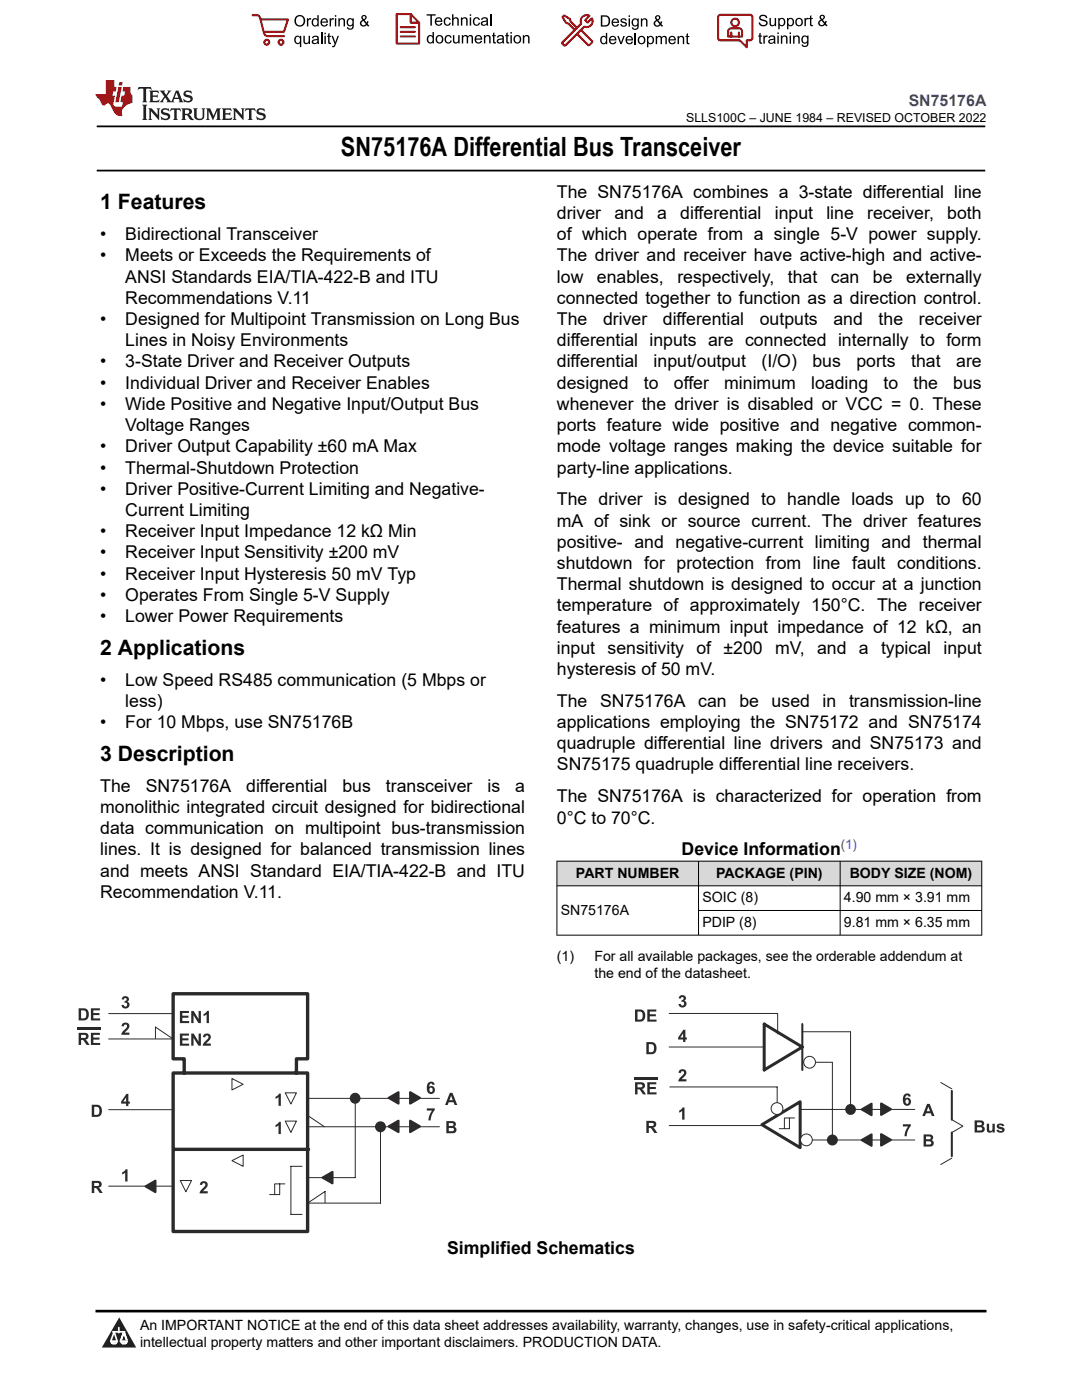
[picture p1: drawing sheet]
<svg xmlns="http://www.w3.org/2000/svg" width="216mm" height="279mm" viewBox="0 0 216 279" stroke-linecap="round" stroke-linejoin="round" font-family="sans-serif">
<path d="M19.3 25.2h177.3M19.3 34h177.3" fill="none" stroke="#000" stroke-width=".35"/>
<g fill="#d8d8d8">
<path d="M111.1 171.9h84.8v4.9h-84.8z" fill-rule="evenodd"/>
<path d="M111.2 171.9h28.1v4.8h-28.1z" fill-rule="evenodd"/>
<path d="M139.4 171.9h28.2v4.8h-28.2z" fill-rule="evenodd"/>
<path d="M167.7 171.9h28.1v4.8h-28.1z" fill-rule="evenodd"/>
</g>
<path d="M111.1 171.9h84.9M111.1 176.8h84.9M111.1 171.8v14.9M139.4 171.8v14.9M167.6 171.8v14.9M195.9 171.8v14.9M111.1 186.6h84.9M139.4 181.7h56.6" fill="none" stroke="#000" stroke-width=".2"/>
<g fill="#2b292a">
<path d="M18.1 206.1h1.8v.4h-1.3v.6h1.2v.4h-1.2v.6h1.4v.4h-1.9z"/>
<path d="M15.7 206.1h1a.7 .7 0 0 1 1 .5 .7 .7 0 0 1-.7 .9l.9 1h-.6l-.6-.8-.4-.2-.1 1h-.5zM16.2 206.5v.6h.6a.31 .31 0 0 0 .4-.3 .31 .31 0 0 0-.4-.3z"/>
</g>
<path d="M15.4 205.3h4.7" fill="none" stroke="#2b292a" stroke-width=".43"/>
<g fill="#2b292a">
<path d="M15.7 201.2h.9a1.22 1.22 0 0 1 1.1 1.2 1.22 1.22 0 0 1-1.1 1.3h-.9zM16.2 201.6v1.6a.83 .83 0 0 0 1-.5 .83 .83 0 0 0-.6-1.1z" fill-rule="evenodd"/>
<path d="M18.1 201.2h1.8v.4h-1.3v.6h1.2v.4h-1.2v.6h1.4v.5h-1.9z" fill-rule="evenodd"/>
</g>
<path d="M34.5 214.1h26.9v31.7h-26.9zM36.8 214.1v-2.8h-2.3v-13h26.9v13h-2.3v2.8M34.7 229.4h26.8" fill="none" stroke="#2b292a" stroke-width=".67"/>
<path d="M46.3 215.2l2.2 1.2-2.2 1.1zM56.9 218.1h2.2l-1.1 2.2zM46.3 231.6l2.2-1.1v2.3zM56.9 223.7h2.2l-1.1 2.3z" fill="none" stroke="#2b292a" stroke-width=".2"/>
<g fill="#2b292a">
<path d="M55 224.5l.7-.6h.3v2.4h-.4v-1.7l-.6 .3z" fill-rule="evenodd"/>
<path d="M55 218.9l.7-.6h.3v2.4h-.4v-1.8l-.6 .4z" fill-rule="evenodd"/>
</g>
<path d="M36 235.6h2.2l-1.1 2.3z" fill="none" stroke="#2b292a" stroke-width=".2"/>
<g fill="#2b292a">
<path d="M40.1 235.9a.79 .79 0 0 1 1.2 .1 .79 .79 0 0 1-.2 1.2l-.6 .5h.9v.5h-1.6a2.58 2.58 0 0 1 1.1-1.5 .34 .34 0 0 0-.1-.6 .34 .34 0 0 0-.5 .4l-.4-.1z" fill-rule="evenodd"/>
<path d="M89.1 223.7h.9a.64 .64 0 0 1 .9 .3 .64 .64 0 0 1-.3 .9 .68 .68 0 0 1 .4 .9 .68 .68 0 0 1-.8 .4h-1.1zM89.6 224.1v.6h.5a.29 .29 0 0 0 .4-.3 .29 .29 0 0 0-.4-.3zM89.6 225.1v.7h.6a.32 .32 0 0 0 .4-.4 .32 .32 0 0 0-.4-.3z" fill-rule="evenodd"/>
<path d="M89.8 218.1h.5l.9 2.4h-.5l-.2-.5h-1l-.2 .5h-.5zM90 218.7l-.3 .9h.6z" fill-rule="evenodd"/>
<path d="M85.2 221.2h1.6v.3a3.2 3.2 0 0 0-.9 2.1h-.4a3.4 3.4 0 0 1 .7-2h-1z" fill-rule="evenodd"/>
<path d="M85.4 216.2a.74 .74 0 0 1 .8-.3 .74 .74 0 0 1 .5 .6h-.4l-.2-.2h-.2l-.3 .6a.78 .78 0 0 1 1.2 .7 .78 .78 0 0 1-1.2 .6 1.72 1.72 0 0 1-.2-2zM85.8 217.2a.41 .41 0 0 0-.1 .5 .41 .41 0 0 0 .5 .1 .41 .41 0 0 0 .1-.5 .41 .41 0 0 0-.5-.1z" fill-rule="evenodd"/>
<path d="M35.9 206.3h1.8v.4h-1.3v.5h1.2v.4h-1.2v.7h1.3v.4h-1.8z" fill-rule="evenodd"/>
<path d="M38.2 206.3h.4l1 1.6v-1.6h.5v2.4h-.5l-1-1.6v1.6h-.4z" fill-rule="evenodd"/>
<path d="M40.8 206.4a.79 .79 0 0 1 1.1 .1 .79 .79 0 0 1-.2 1.2l-.6 .6h1v.4h-1.7a2.58 2.58 0 0 1 1.1-1.4 .34 .34 0 0 0-.1-.6 .34 .34 0 0 0-.4 .3h-.5z" fill-rule="evenodd"/>
<path d="M35.9 201.8h1.8v.4h-1.3v.5h1.2v.4h-1.2v.7h1.3v.4h-1.8z" fill-rule="evenodd"/>
<path d="M38.2 201.8h.4l1 1.6v-1.6h.5v2.4h-.5l-1-1.6v1.6h-.4z" fill-rule="evenodd"/>
<path d="M40.6 202.4l.7-.7h.4v2.5h-.5v-1.8l-.6 .4z" fill-rule="evenodd"/>
<path d="M18.3 235.7h1a.7 .7 0 0 1 1 .5 .7 .7 0 0 1-.6 .8l.8 1.1h-.6l-.6-.9-.4-.1-.1 1h-.5zM18.8 236.1v.6h.6a.31 .31 0 0 0 .4-.3 .31 .31 0 0 0-.4-.3z" fill-rule="evenodd"/>
<path d="M18.3 220.5h.9a1.22 1.22 0 0 1 1.1 1.2 1.22 1.22 0 0 1-1.1 1.2h-.9zM18.8 220.9v1.6a.83 .83 0 0 0 1-.6 .83 .83 0 0 0-.5-1z" fill-rule="evenodd"/>
<path d="M24.4 234l.7-.6h.3v2.4h-.4v-1.8l-.6 .4z" fill-rule="evenodd"/>
<path d="M25.2 218.3h.4v1.5h.3v.5h-.3v.4h-.4v-.4h-1v-.5zM25.2 219l-.6 .8h.6z" fill-rule="evenodd"/>
<path d="M24.5 204.2a.79 .79 0 0 1 1.2 .1 .79 .79 0 0 1-.2 1.2l-.6 .6h.9v.4h-1.6a2.58 2.58 0 0 1 1.1-1.4 .34 .34 0 0 0-.1-.6 .34 .34 0 0 0-.5 .3h-.5z" fill-rule="evenodd"/>
<path d="M24.5 199a.66 .66 0 0 1 1-.1 .66 .66 0 0 1-.1 1 .76 .76 0 0 1 .1 1.3 .76 .76 0 0 1-1.2-.4l-.1-.2 .5-.1a.37 .37 0 0 0 .5 .3 .37 .37 0 0 0 .2-.5 .37 .37 0 0 0-.6-.2l.1-.3a.3 .3 0 0 0 .4-.4 .3 .3 0 0 0-.5-.1l-.1 .2-.4-.1z" fill-rule="evenodd"/>
</g>
<path d="M21.7 207.3h12.8M21.7 202.3h12.8M31 207.2v-2.2l3.4 2.2M61.4 219.2h26.3M70.9 219.2v15.8h-9.5M21.7 236.7h12.8M21.7 221.5h12.8M60.3 232.8h-2.3v9.6h2.3M61.4 222.6l3.3 2.3M61.4 224.9h26.3M75.9 224.9v15.2h-14.5M61.5 240l3.4-2.2v2.2" fill="none" stroke="#2b292a" stroke-width=".2"/>
<path d="M81.8 218l2 1.1-2 1.2z" fill="#2b292a"/>
<path d="M81.8 218l2 1.1-2 1.2z" fill="none" stroke="#2b292a" stroke-width=".41"/>
<path d="M81.8 223.6l2 1.2-2 1.1z" fill="#2b292a"/>
<path d="M81.8 223.6l2 1.2-2 1.1z" fill="none" stroke="#2b292a" stroke-width=".41"/>
<path d="M77.5 219.1l2-1.1v2.3z" fill="#2b292a"/>
<path d="M77.5 219.1l2-1.1v2.3z" fill="none" stroke="#2b292a" stroke-width=".41"/>
<path d="M77.5 224.8l2-1.2v2.3z" fill="#2b292a"/>
<path d="M77.5 224.8l2-1.2v2.3z" fill="none" stroke="#2b292a" stroke-width=".41"/>
<path d="M54.8 236.3h1v2.1h-1z" fill-rule="evenodd" fill="#fff"/>
<path d="M53.8 238.4h1M54.8 236.3h1v2.1h-1zM55.8 236.3h1" fill="none" stroke="#2b292a" stroke-width=".2"/>
<circle cx="70.9" cy="219.2" r=".87" fill="#2b292a"/>
<circle cx="70.9" cy="219.2" r=".87" fill="none" stroke="#2b292a" stroke-width=".41"/>
<circle cx="75.9" cy="224.9" r=".89" fill="#2b292a"/>
<circle cx="75.9" cy="224.9" r=".89" fill="none" stroke="#2b292a" stroke-width=".41"/>
<path d="M64.3 235l2-1.1v2.3z" fill="#2b292a"/>
<path d="M64.3 235l2-1.1v2.3z" fill="none" stroke="#2b292a" stroke-width=".41"/>
<path d="M29 236.8l2-1.2v2.3z" fill="#2b292a"/>
<path d="M29 236.8l2-1.2v2.3z" fill="none" stroke="#2b292a" stroke-width=".41"/>
<g fill="#2b292a">
<path d="M126.7 201.5h.9a1.22 1.22 0 0 1 1.2 1.2 1.22 1.22 0 0 1-1.2 1.2h-.9zM127.2 201.9v1.6a.83 .83 0 0 0 1-.6 .83 .83 0 0 0-.5-1z" fill-rule="evenodd"/>
<path d="M129.2 201.5h1.8v.4h-1.3v.5h1.2v.4h-1.2v.7h1.3v.4h-1.8z" fill-rule="evenodd"/>
<path d="M126.7 216h1a.7 .7 0 0 1 1 .5 .7 .7 0 0 1-.6 .8l.8 1.1h-.6l-.6-.9-.4-.1-.1 1h-.5zM127.2 216.4v.6h.7a.31 .31 0 0 0 .3-.3 .31 .31 0 0 0-.4-.3z" fill-rule="evenodd"/>
<path d="M129.2 216h1.8v.4h-1.3v.5h1.2v.4h-1.2v.7h1.3v.4h-1.8z" fill-rule="evenodd"/>
</g>
<path d="M126.5 215.2h4.7" fill="none" stroke="#2b292a" stroke-width=".43"/>
<g fill="#2b292a">
<path d="M129 223.7h1a.7 .7 0 0 1 .9 .5 .7 .7 0 0 1-.6 .8l.9 1.1h-.6l-.6-.9-.4-.1-.1 1h-.5zM129.5 224.1v.6h.6a.31 .31 0 0 0 .4-.3 .31 .31 0 0 0-.4-.3z" fill-rule="evenodd"/>
<path d="M180.4 218.5a.74 .74 0 0 1 .8-.3 .74 .74 0 0 1 .5 .6l-.4 .1-.2-.3h-.2l-.3 .7a.78 .78 0 0 1 1.2 .7 .78 .78 0 0 1-1.2 .6 1.72 1.72 0 0 1-.2-2.1zM180.8 219.5a.41 .41 0 0 0-.1 .6 .41 .41 0 0 0 .5 .1 .41 .41 0 0 0 .1-.6 .41 .41 0 0 0-.5-.1z" fill-rule="evenodd"/>
<path d="M180.2 224.4h1.5v.3a3.2 3.2 0 0 0-.8 2.1h-.4a3.4 3.4 0 0 1 .7-2h-1z" fill-rule="evenodd"/>
<path d="M135.7 198.8a.66 .66 0 0 1 1-.1 .66 .66 0 0 1-.2 1 .76 .76 0 0 1 .1 1.3 .76 .76 0 0 1-1.2-.4v-.2l.4-.1a.37 .37 0 0 0 .5 .3 .37 .37 0 0 0 .2-.5 .37 .37 0 0 0-.5-.2v-.3a.3 .3 0 0 0 .4-.4 .3 .3 0 0 0-.5-.1l-.1 .2-.4-.1z" fill-rule="evenodd"/>
<path d="M135.5 221.6l.7-.6h.4v2.5h-.5v-1.8l-.6 .4z" fill-rule="evenodd"/>
<path d="M135.6 213.5a.79 .79 0 0 1 1.2 .1 .79 .79 0 0 1-.2 1.2l-.6 .6h1v.4h-1.7a2.58 2.58 0 0 1 1.1-1.4 .34 .34 0 0 0-.1-.6 .34 .34 0 0 0-.4 .3h-.5z" fill-rule="evenodd"/>
<path d="M184.3 226.4h1a.64 .64 0 0 1 .8 .3 .64 .64 0 0 1-.2 .8 .68 .68 0 0 1 .4 .9 .68 .68 0 0 1-.9 .4h-1.1zM184.8 226.8v.6h.5a.29 .29 0 0 0 .4-.3 .29 .29 0 0 0-.4-.3zM184.8 227.8v.6h.6a.32 .32 0 0 0 .4-.3 .32 .32 0 0 0-.3-.3z" fill-rule="evenodd"/>
<path d="M185 220.3h.5l1 2.4h-.6l-.2-.5h-.9l-.2 .5h-.6zM185.2 220.9l-.3 .9h.7z" fill-rule="evenodd"/>
</g>
<path d="M133.5 209h19M133.6 216.9h21.5v5.5M160.1 205.9h9.6v15.5M160.2 212h5.9v15.5M187.7 216l2.2 1.3M159.5 227.5h23M159.7 221.4h22.8M189.9 223.5l2.2 1.2-2.2 1.3M189.9 231.1l-2.2 1.3" fill="none" stroke="#2b292a" stroke-width=".2"/>
<path d="M160.1 204.4v9.1M189.9 217.7v5.8M189.9 226v4.7" fill="none" stroke="#2b292a" stroke-width=".41"/>
<path d="M152.5 204.4l7.6 4.6-7.6 4.5zM152 224.5l7.7-4.6v9.1z" fill="none" stroke="#2b292a" stroke-width=".6"/>
<g fill="#2b292a">
<path d="M194.5 223.6h.9a.64 .64 0 0 1 .9 .3 .64 .64 0 0 1-.3 .8 .68 .68 0 0 1 .4 .9 .68 .68 0 0 1-.8 .4h-1.1zM195 224v.6h.5a.29 .29 0 0 0 .4-.3 .29 .29 0 0 0-.4-.3zM195 225v.6h.6a.32 .32 0 0 0 .4-.3 .32 .32 0 0 0-.4-.3z" fill-rule="evenodd"/>
<path d="M196.9 224.3h.5v.8a.38 .38 0 0 0 .2 .6 .38 .38 0 0 0 .4-.5v-.9h.5v1.7h-.4v-.2a.63 .63 0 0 1-.8 .2 .63 .63 0 0 1-.4-.6z" fill-rule="evenodd"/>
<path d="M199.1 224.4a.9 .9 0 0 1 1.3 .3l-.4 .1a.3 .3 0 0 0-.4-.3 .3 .3 0 0 0-.2 .3 1.22 1.22 0 0 1 1.1 .7 .88 .88 0 0 1-.8 .6 .88 .88 0 0 1-.9-.6l.5-.1a.34 .34 0 0 0 .3 .4 .34 .34 0 0 0 .4-.4 .96 .96 0 0 1-1.1-.8z" fill-rule="evenodd"/>
</g>
<path d="M133.5 202.3h21.7v4" fill="none" stroke="#2b292a" stroke-width=".2"/>
<path d="M129 208h.9a1.22 1.22 0 0 1 1.1 1.2 1.22 1.22 0 0 1-1.1 1.2h-.9zM129.5 208.4v1.6a.83 .83 0 0 0 1-.6 .83 .83 0 0 0-.6-1z" fill-rule="evenodd" fill="#2b292a"/>
<path d="M133.5 224.6h18.4" fill="none" stroke="#2b292a" stroke-width=".2"/>
<g fill="#2b292a">
<path d="M171.9 221.4l2-1.1v2.3z"/>
<path d="M136.4 205.5h.4v1.6h.3v.4h-.3v.4h-.5v-.4h-1v-.4zM136.3 206.2l-.5 .9h.5z" fill-rule="evenodd"/>
</g>
<path d="M171.9 221.4l2-1.1v2.3z" fill="none" stroke="#2b292a" stroke-width=".41"/>
<path d="M175.8 220.2l2 1.2-2 1.1z" fill="#2b292a"/>
<path d="M175.8 220.2l2 1.2-2 1.1z" fill="none" stroke="#2b292a" stroke-width=".41"/>
<circle cx="166.1" cy="227.5" r=".89" fill="#2b292a"/>
<circle cx="166.1" cy="227.5" r=".89" fill="none" stroke="#2b292a" stroke-width=".41"/>
<path d="M156.5 223.1h1v2.2h-1z" fill-rule="evenodd" fill="#fff"/>
<path d="M155.5 225.3h1zM156.5 223.1h1v2.2h-1zM157.5 223.1h1" fill="none" stroke="#2b292a" stroke-width=".2"/>
<circle cx="155" cy="221.2" r="1.18" fill="#fff"/>
<circle cx="155" cy="221.2" r="1.18" fill="none" stroke="#2b292a" stroke-width=".2"/>
<circle cx="161.5" cy="212" r="1.18" fill="#fff"/>
<g fill="none" stroke="#2b292a" stroke-width=".2">
<path d="M161 227.5h.1"/>
<circle cx="161.5" cy="212" r="1.18"/>
</g>
<circle cx="160.9" cy="227.5" r="1.18" fill="#fff"/>
<circle cx="160.9" cy="227.5" r="1.18" fill="none" stroke="#2b292a" stroke-width=".2"/>
<circle cx="169.7" cy="221.4" r=".87" fill="#2b292a"/>
<circle cx="169.7" cy="221.4" r=".87" fill="none" stroke="#2b292a" stroke-width=".41"/>
<path d="M171.9 227.5l2-1.1v2.3z" fill="#2b292a"/>
<path d="M171.9 227.5l2-1.1v2.3z" fill="none" stroke="#2b292a" stroke-width=".41"/>
<path d="M175.8 226.3l2 1.2-2 1.1z" fill="#2b292a"/>
<path d="M175.8 226.3l2 1.2-2 1.1z" fill="none" stroke="#2b292a" stroke-width=".41"/>
<path d="M0 0h215.9v23.8h-215.9z" fill-rule="evenodd" fill="#fff"/>
<path d="M27.7 17.4l-.2 .6 .5-.3h.6v.1v2.2l-.2 .4h1l-.2-.4v-2.2v-.1h.5l.5 .3-.1-.6zM29.8 18.1l.2 .4v1.5l-.2 .4h1.9l.1-.6a1.08 1.08 0 0 1-1.3 .2v-.7h.6l.4 .2v-.6l-.4 .2h-.6v-.6l.2-.1a1 1 0 0 1 1 .2l-.1-.5zM31.8 18.1l1 1.1-1 1.2h.9l-.2-.2 .4-.7 .5 .7-.2 .2h1.6l-.2-.2 .1-.4h1l.1 .4-.1 .2h.9l-.2-.3-.8-2h-.5l-1 2.2-.8-1.1 .9-1.1h-.8l.2 .2-.5 .7-.3-.7 .1-.2zM35.2 18.5l.4 1h-.8zM36.8 18.2a.65 .65 0 0 0-.2 .7 .65 .65 0 0 0 .6 .5l.7 .2 .1 .2a.79 .79 0 0 1-.7 .4 .79 .79 0 0 1-.7-.5l.1 .7 .2-.1a.93 .93 0 0 0 1.1 .1 .93 .93 0 0 0 .4-1 1.46 1.46 0 0 0-1.2-.6l-.1-.3a1.09 1.09 0 0 1 1.2 .2l-.2-.6-.1 .1-.6-.2zM28.4 20.9l.2 .4v2.3l-.2 .3h1l-.2-.3v-2.3l.2-.4zM29.6 21.6l.2 .4v1.6l-.2 .3h.8l-.3-.3v-1.4l1.7 1.8v-2l.2-.4h-.8l.2 .2 .1 1.1-1.2-1.3zM32.3 21.8a.65 .65 0 0 0-.2 .7 .65 .65 0 0 0 .7 .4l.6 .2 .1 .2a.79 .79 0 0 1-.7 .4 .79 .79 0 0 1-.7-.5l.1 .7 .2-.1a.93 .93 0 0 0 1.1 .1 .93 .93 0 0 0 .4-.9 1.46 1.46 0 0 0-1.2-.6l-.1-.4a1.09 1.09 0 0 1 1.2 .2l-.2-.6-.1 .1-.6-.1zM34.1 21.6l-.1 .7a.63 .63 0 0 1 .7-.4l.1 1.7-.3 .3h1l-.2-.3v-1.7a.66 .66 0 0 1 .8 .4l-.1-.7zM36.2 21.6l.2 .4v1.6l-.2 .3h.9l-.2-.2v-.7h.5l.1 .2a.79 .79 0 0 0 1.2 .6l-1-.9a.61 .61 0 0 0 .6-.6 .61 .61 0 0 0-.5-.6zM36.9 21.9h.2a.47 .47 0 0 1 .5 .1 .47 .47 0 0 1 .1 .5l-.2 .2h-.6zM38.5 21.6l.2 .2a2.27 2.27 0 0 0 .4 2 1.04 1.04 0 0 0 1.7-.7v-1.3l.2-.2h-.8l.2 .4v1.1a.6 .6 0 0 1-.6 .6 .6 .6 0 0 1-.6-.6v-1.1l.3-.4zM41.1 21.6l.2 .4v1.6l-.2 .3h.7l-.2-.3v-1.5l.9 1.9 .8-1.9v1.5l-.2 .3h1l-.3-.3v-1.6l.3-.4h-.8l-.7 1.5-.7-1.5zM44.3 21.6l.2 .4v1.6l-.2 .3h1.9l.1-.5a1.09 1.09 0 0 1-1.3 .1v-.6h.6l.4 .1v-.6l-.4 .2h-.6v-.6l.2-.1a1.01 1.01 0 0 1 1 .3l-.1-.6zM46.4 21.6l.3 .4v1.6l-.3 .3h.8l-.2-.3v-1.4l1.6 1.8v-2l.2-.4h-.7l.2 .2v1.1l-1.2-1.3zM49 21.6l-.1 .7a.63 .63 0 0 1 .8-.4v1.7l-.3 .3h1l-.2-.3v-1.7a.66 .66 0 0 1 .8 .4l-.1-.7zM51.4 21.8a.65 .65 0 0 0-.2 .7 .65 .65 0 0 0 .6 .4l.6 .2 .2 .2a.79 .79 0 0 1-.8 .4 .79 .79 0 0 1-.6-.5l.1 .7 .2-.1a.93 .93 0 0 0 1 .1 .93 .93 0 0 0 .5-.9 1.46 1.46 0 0 0-1.3-.6l-.1-.4a1.09 1.09 0 0 1 1.3 .2l-.2-.6-.2 .1-.5-.1z" fill="#231f20"/>
<path d="M21.1 16v2.8h-2.1l.1 .3 .9 1a.95 .95 0 0 0 .9 .9 .59 .59 0 0 1 .6-.4 .59 .59 0 0 1 .5 .4l.4 .8a1.59 1.59 0 0 0 2.1 1.3 1.61 1.61 0 0 1 1-2.2l1-.4-.1-1.5a1.59 1.59 0 0 1-.4-1.6h-1.4l-.2 .9h.5l-.1 .8h-.5l-.2 1v.2l.4 .1-.2 .9h-.6a.73 .73 0 0 1-1.1-.7l.3-1.5h-.5l.2-.8h.5l.2-.9h-.5v-1.4zM23.6 17.4l-.6 3h.7l.6-3zM23.8 16.4l-.1 .7h.7l.1-.7z" fill="#ed1c24"/>
<g fill="#000">
<path d="M58.7 4.2a1.15 1.15 0 0 1 2.3 0 1.15 1.15 0 0 1-2.3 0zM59.3 3.5a.89 .89 0 0 0-.2 1.1 .89 .89 0 0 0 1.1 .4 .88 .88 0 0 0 .3-1.3 .88 .88 0 0 0-1.2-.2z" fill-rule="evenodd"/>
<path d="M58.9 7.3l.5-.2 .5 .3v-.3h.2v2.3h-.3v-.8a.74 .74 0 0 1-.9 0 .74 .74 0 0 1-.2-1zM59.1 7.5a.57 .57 0 0 0-.1 .7 .57 .57 0 0 0 .7 .2 .57 .57 0 0 0 .2-.7 .57 .57 0 0 0-.8-.2z" fill-rule="evenodd"/>
<path d="M61.2 3.6h.3v.3l.2-.2 .3-.1 .1 .1-.1 .3a.36 .36 0 0 0-.4 0 .36 .36 0 0 0-.1 .4v.9h-.3z" fill-rule="evenodd"/>
<path d="M60.5 7.1h.3v.9a.41 .41 0 0 0 .4 .6 .41 .41 0 0 0 .4-.6v-.9h.3v1.7h-.3v-.3a.58 .58 0 0 1-.7 .3 .58 .58 0 0 1-.4-.6z" fill-rule="evenodd"/>
<path d="M62.4 3.8l.5-.2 .4 .2v-.8h.3v2.3h-.3v-.2a.75 .75 0 0 1-1-.1 .75 .75 0 0 1 0-1zM62.6 4a.57 .57 0 0 0-.1 .7 .57 .57 0 0 0 .7 .2 .57 .57 0 0 0 .1-.7 .57 .57 0 0 0-.7-.2z" fill-rule="evenodd"/>
<path d="M62.4 7.3a.74 .74 0 0 1 .9-.1 .74 .74 0 0 1 .3 .9l.1 .7h-.3v-.2a.57 .57 0 0 1-.9 .2 .57 .57 0 0 1-.1-.8l.9-.3a.41 .41 0 0 0-.3-.4 .41 .41 0 0 0-.5 .4l-.3-.1zM62.6 8.2a.35 .35 0 0 0 .1 .5 .35 .35 0 0 0 .5-.3l.1-.4z" fill-rule="evenodd"/>
<path d="M64.7 6.5h.3v.3h-.3zM64.7 7.1h.3v1.7h-.3z" fill-rule="evenodd"/>
<path d="M64.2 3.8a.76 .76 0 0 1 .9-.1 .76 .76 0 0 1 .3 .8h-1.2a.47 .47 0 0 0 .4 .6 .47 .47 0 0 0 .5-.4l.3 .1a.82 .82 0 0 1-1.2 .3 .82 .82 0 0 1 0-1.3zM64.4 4l-.2 .3h.9l-.2-.4z" fill-rule="evenodd"/>
<path d="M65.8 3.6h.2v.3l.2-.2 .3-.1 .2 .1-.1 .3a.36 .36 0 0 0-.5 0 .36 .36 0 0 0 0 .4v.9h-.3z" fill-rule="evenodd"/>
<path d="M65.5 6.7l.3-.1v.5h.2v.3h-.2v.9v.2h.2l.1 .3a.41 .41 0 0 1-.5-.1 .41 .41 0 0 1-.1-.4v-.9h-.2v-.3h.2z" fill-rule="evenodd"/>
<path d="M66.1 7.1h.3l.5 1.4 .5-1.4h.2l-.6 1.7a.57 .57 0 0 1-.7 .6v-.3a.37 .37 0 0 0 .5-.3z" fill-rule="evenodd"/>
<path d="M66.8 3h.3v.3h-.3zM66.8 3.6h.3v1.7h-.3z" fill-rule="evenodd"/>
<path d="M67.5 3.6h.3v.3a.58 .58 0 0 1 .7-.3 .58 .58 0 0 1 .3 .7v1h-.2v-1a.4 .4 0 0 0-.5-.5 .4 .4 0 0 0-.3 .6v.9h-.3z" fill-rule="evenodd"/>
<path d="M69.3 3.8l.6-.2 .4 .2v-.2h.3v1.5a.71 .71 0 0 1-.5 .8 .71 .71 0 0 1-.9-.5h.3a.46 .46 0 0 0 .6 .3 .46 .46 0 0 0 .2-.6 .78 .78 0 0 1-1.1-.2 .78 .78 0 0 1 .1-1.1zM69.6 4a.53 .53 0 0 0-.1 .8 .53 .53 0 0 0 .8 0 .54 .54 0 0 0 0-.7 .54 .54 0 0 0-.7-.1z" fill-rule="evenodd"/>
<path d="M72.2 3.1a.53 .53 0 0 1 .9 .1 .53 .53 0 0 1-.4 .8l.5 .5 .1-.3 .2 .1-.2 .5 .4 .3-.2 .2-.3-.3a.71 .71 0 0 1-1.2 .1 .71 .71 0 0 1 .3-1.1l-.2-.5zM72.3 3.5a.3 .3 0 0 0 .6 0 .3 .3 0 0 0-.6 0zM72.3 4.3a.45 .45 0 0 0 0 .7 .45 .45 0 0 0 .7-.2l-.5-.6z" fill-rule="evenodd"/>
<path d="M85.1 2.8h1.8v.3h-.7v2h-.3v-2h-.8z" fill-rule="evenodd"/>
<path d="M85.3 7.2l.6-.2 .4 .2v-.8h.3v2.3h-.3v-.2a.76 .76 0 0 1-1-.1 .76 .76 0 0 1-.1-1zM85.6 7.4a.58 .58 0 0 0-.1 .7 .58 .58 0 0 0 .7 .2 .58 .58 0 0 0 .1-.7 .58 .58 0 0 0-.7-.2z" fill-rule="evenodd"/>
<path d="M87.2 7.2a.81 .81 0 0 1 1.1 .1 .81 .81 0 0 1-.1 1.2 .81 .81 0 0 1-1.2-.2v-.7zM87.3 7.4a.57 .57 0 0 0 0 .8 .57 .57 0 0 0 .8 0 .57 .57 0 0 0 0-.7 .57 .57 0 0 0-.8-.1z" fill-rule="evenodd"/>
<path d="M87 3.7a.77 .77 0 0 1 .9-.2 .77 .77 0 0 1 .4 .9h-1.3a.48 .48 0 0 0 .4 .5 .48 .48 0 0 0 .6-.3h.3a.83 .83 0 0 1-1.3 .4 .83 .83 0 0 1 0-1.3zM87.2 3.8l-.1 .3h.9l-.3-.4z" fill-rule="evenodd"/>
<path d="M88.7 3.7a.7 .7 0 0 1 1.2 .3h-.2a.45 .45 0 0 0-.6-.3 .45 .45 0 0 0-.3 .6 .45 .45 0 0 0 .3 .6 .45 .45 0 0 0 .6-.4l.3 .1a.76 .76 0 0 1-1.1 .5 .76 .76 0 0 1-.3-1.1z" fill-rule="evenodd"/>
<path d="M88.9 7.2a.7 .7 0 0 1 1.2 .3h-.3a.45 .45 0 0 0-.5-.3 .45 .45 0 0 0-.3 .6 .45 .45 0 0 0 .3 .6 .45 .45 0 0 0 .6-.3h.2a.76 .76 0 0 1-1 .5 .76 .76 0 0 1-.3-1.1z" fill-rule="evenodd"/>
<path d="M90.2 2.8h.3v.9a.59 .59 0 0 1 .7-.2 .59 .59 0 0 1 .3 .6v1h-.2v-1a.4 .4 0 0 0-.5-.4 .4 .4 0 0 0-.3 .5v.9h-.3z" fill-rule="evenodd"/>
<path d="M90.4 7h.3v.9a.41 .41 0 0 0 .4 .6 .41 .41 0 0 0 .3-.6v-.9h.3v1.7h-.2v-.3a.58 .58 0 0 1-.7 .3 .58 .58 0 0 1-.4-.7z" fill-rule="evenodd"/>
<path d="M92 3.5h.2v.2a.59 .59 0 0 1 .7-.3 .59 .59 0 0 1 .4 .7v1h-.3v-1a.41 .41 0 0 0-.4-.4 .41 .41 0 0 0-.4 .5v.9h-.2z" fill-rule="evenodd"/>
<path d="M92.1 7h.3v.3a.56 .56 0 0 1 1 0 .54 .54 0 0 1 .6-.3 .54 .54 0 0 1 .4 .5v1.2h-.3v-1.1a.34 .34 0 0 0-.3-.4 .34 .34 0 0 0-.4 .3v1.2h-.3v-1.1a.38 .38 0 0 0-.5-.3 .38 .38 0 0 0-.2 .5v.9h-.3z" fill-rule="evenodd"/>
<path d="M93.7 2.8h.3v.4h-.3zM93.7 3.5h.3v1.6h-.3z" fill-rule="evenodd"/>
<path d="M94.6 3.7a.7 .7 0 0 1 1.2 .3h-.3a.45 .45 0 0 0-.6-.3 .45 .45 0 0 0-.3 .6 .45 .45 0 0 0 .4 .6 .45 .45 0 0 0 .5-.4l.3 .1a.76 .76 0 0 1-1 .5 .76 .76 0 0 1-.4-1.1z" fill-rule="evenodd"/>
<path d="M94.9 7.2a.77 .77 0 0 1 .9-.1 .77 .77 0 0 1 .4 .8h-1.2a.48 .48 0 0 0 .3 .6 .48 .48 0 0 0 .6-.4l.3 .1a.83 .83 0 0 1-1.3 .3 .83 .83 0 0 1 0-1.3zM95.1 7.3l-.1 .4h.9l-.2-.4z" fill-rule="evenodd"/>
<path d="M96.6 7h.2v.3a.59 .59 0 0 1 .7-.3 .59 .59 0 0 1 .4 .7v1h-.3v-1a.41 .41 0 0 0-.4-.5 .41 .41 0 0 0-.4 .6v.9h-.2z" fill-rule="evenodd"/>
<path d="M96.1 3.7a.74 .74 0 0 1 1-.2 .74 .74 0 0 1 .3 .9v.7h-.2l-.1-.2a.59 .59 0 0 1-.8 .3 .59 .59 0 0 1-.2-.8l1-.3a.42 .42 0 0 0-.4-.5 .42 .42 0 0 0-.4 .4l-.3-.1zM96.3 4.5a.36 .36 0 0 0 .2 .5 .36 .36 0 0 0 .5-.2l.1-.5z" fill-rule="evenodd"/>
<path d="M98.4 6.6l.3-.2v.6h.2v.2h-.2v1v.2h.2l.1 .3a.41 .41 0 0 1-.5-.1 .41 .41 0 0 1-.1-.4v-1h-.2v-.2h.2z" fill-rule="evenodd"/>
<path d="M99.3 7.2a.74 .74 0 0 1 1-.2 .74 .74 0 0 1 .2 1l.1 .7h-.3v-.2a.59 .59 0 0 1-.8 .2 .59 .59 0 0 1-.3-.8l1.1-.3a.42 .42 0 0 0-.4-.4 .42 .42 0 0 0-.5 .3h-.2zM99.5 8a.36 .36 0 0 0 .2 .5 .36 .36 0 0 0 .4-.2l.2-.5z" fill-rule="evenodd"/>
<path d="M101 6.6l.3-.2v.6h.3v.2h-.3v1l.1 .2h.2v.3a.41 .41 0 0 1-.4-.1 .41 .41 0 0 1-.2-.4v-1h-.2v-.2h.2z" fill-rule="evenodd"/>
<path d="M101.9 6.4h.2v.3h-.2zM101.9 7h.2v1.7h-.2z" fill-rule="evenodd"/>
<path d="M102.7 7.2a.81 .81 0 0 1 1.1 .1 .81 .81 0 0 1-.1 1.2 .81 .81 0 0 1-1.2-.2v-.7zM102.9 7.4a.57 .57 0 0 0-.1 .8 .57 .57 0 0 0 .9 0 .57 .57 0 0 0-.1-.7 .57 .57 0 0 0-.7-.1z" fill-rule="evenodd"/>
<path d="M104.3 7h.3v.3a.59 .59 0 0 1 .7-.3 .59 .59 0 0 1 .4 .7v1h-.3v-1a.41 .41 0 0 0-.5-.5 .41 .41 0 0 0-.3 .6v.9h-.3z" fill-rule="evenodd"/>
<path d="M119.9 3.1h.8a1.12 1.12 0 0 1 1 1.1 1.12 1.12 0 0 1-1 1.1h-.8zM120.2 3.3v1.7h.5a.86 .86 0 0 0 .8-.8 .86 .86 0 0 0-.8-.9z" fill-rule="evenodd"/>
<path d="M119.9 7.4l.5-.3 .5 .3v-.8h.3v2.2h-.3v-.2a.75 .75 0 0 1-1 0 .75 .75 0 0 1-.1-1zM120.2 7.5a.57 .57 0 0 0-.2 .8 .57 .57 0 0 0 .8 .2 .57 .57 0 0 0 .1-.8 .57 .57 0 0 0-.7-.2z" fill-rule="evenodd"/>
<path d="M121.7 7.4a.76 .76 0 0 1 .9-.2 .76 .76 0 0 1 .4 .9h-1.2a.47 .47 0 0 0 .3 .5 .47 .47 0 0 0 .6-.3h.3a.82 .82 0 0 1-1.3 .4 .82 .82 0 0 1 0-1.3zM121.9 7.5l-.1 .3h.9l-.2-.4z" fill-rule="evenodd"/>
<path d="M122.2 3.9a.76 .76 0 0 1 .9-.2 .76 .76 0 0 1 .4 .9h-1.2a.47 .47 0 0 0 .4 .5 .47 .47 0 0 0 .5-.3h.3a.82 .82 0 0 1-1.2 .4 .82 .82 0 0 1-.1-1.3zM122.5 4l-.2 .3h.9l-.2-.4z" fill-rule="evenodd"/>
<path d="M123.9 3.8a.71 .71 0 0 1 1.1 .3h-.2a.32 .32 0 0 0-.4-.3 .32 .32 0 0 0-.3 .4h.1a.75 .75 0 0 1 .9 .8 .72 .72 0 0 1-.7 .3 .72 .72 0 0 1-.6-.5h.2a.36 .36 0 0 0 .4 .4 .36 .36 0 0 0 .3-.5 .8 .8 0 0 1-.9-.7z" fill-rule="evenodd"/>
<path d="M123.2 7.2h.3l.4 1.3 .5-1.3h.3l-.6 1.6h-.3z" fill-rule="evenodd"/>
<path d="M125.4 3.1h.3v.3h-.3zM125.4 3.7h.3v1.6h-.3z" fill-rule="evenodd"/>
<path d="M125 7.4a.76 .76 0 0 1 .9-.2 .76 .76 0 0 1 .4 .9h-1.2a.47 .47 0 0 0 .4 .5 .47 .47 0 0 0 .5-.3h.3a.82 .82 0 0 1-1.2 .4 .82 .82 0 0 1-.1-1.3zM125.3 7.5l-.2 .3h.9l-.2-.4z" fill-rule="evenodd"/>
<path d="M126.2 3.9l.5-.3 .5 .3v-.2h.3v1.4a.71 .71 0 0 1-.6 .8 .71 .71 0 0 1-.8-.5l.2 .1a.46 .46 0 0 0 .7 .2 .46 .46 0 0 0 .2-.6 .78 .78 0 0 1-1.1-.1 .78 .78 0 0 1 .1-1.1zM126.4 4a.53 .53 0 0 0 0 .8 .53 .53 0 0 0 .7 0 .54 .54 0 0 0 0-.7 .54 .54 0 0 0-.7-.1z" fill-rule="evenodd"/>
<path d="M127.5 7.3a.8 .8 0 0 1 1.1 .2 .8 .8 0 0 1-.1 1.1 .8 .8 0 0 1-1.2-.1v-.8zM127.7 7.5a.56 .56 0 0 0-.1 .9 .56 .56 0 0 0 .8-.1 .56 .56 0 0 0 0-.7 .56 .56 0 0 0-.7-.1z" fill-rule="evenodd"/>
<path d="M127.9 3.7h.2v.2a.58 .58 0 0 1 .7-.2 .58 .58 0 0 1 .4 .6v1h-.3v-1a.4 .4 0 0 0-.4-.4 .4 .4 0 0 0-.3 .5v.9h-.3z" fill-rule="evenodd"/>
<path d="M129.1 7.2h.2v.2a.72 .72 0 0 1 1-.1 .72 .72 0 0 1 .2 1 .64 .64 0 0 1-.5 .5 .64 .64 0 0 1-.6-.2v.8h-.3zM129.5 7.5a.56 .56 0 0 0-.1 .8 .56 .56 0 0 0 .7 .2 .56 .56 0 0 0 .1-.8 .56 .56 0 0 0-.7-.2z" fill-rule="evenodd"/>
<path d="M130.8 7.2h.3v.2a.55 .55 0 0 1 .9 0 .53 .53 0 0 1 .7-.3 .53 .53 0 0 1 .4 .6v1.1h-.3v-1a.34 .34 0 0 0-.3-.4 .34 .34 0 0 0-.4 .3v1.1h-.3v-1a.37 .37 0 0 0-.5-.4 .37 .37 0 0 0-.2 .6v.8h-.3z" fill-rule="evenodd"/>
<path d="M130.9 3.2a.53 .53 0 0 1 .8 .1 .53 .53 0 0 1-.3 .8l.4 .5 .1-.4 .3 .1-.2 .5 .3 .3-.2 .3-.3-.4a.71 .71 0 0 1-1.2 .1 .71 .71 0 0 1 .4-1.1l-.3-.5zM130.9 3.6a.3 .3 0 0 0 .6 0 .3 .3 0 0 0-.6 0zM130.9 4.3a.45 .45 0 0 0 0 .7 .45 .45 0 0 0 .7-.2l-.5-.6z" fill-rule="evenodd"/>
<path d="M133.6 7.4a.76 .76 0 0 1 .9-.2 .76 .76 0 0 1 .4 .9h-1.3a.47 .47 0 0 0 .4 .5 .47 .47 0 0 0 .6-.3h.3a.82 .82 0 0 1-1.3 .4 .82 .82 0 0 1 0-1.3zM133.8 7.5l-.1 .3h.9l-.3-.4z" fill-rule="evenodd"/>
<path d="M135.2 7.2h.3v.2a.58 .58 0 0 1 .7-.2 .58 .58 0 0 1 .3 .6v1h-.3v-1a.4 .4 0 0 0-.4-.4 .4 .4 0 0 0-.3 .5v.9h-.3z" fill-rule="evenodd"/>
<path d="M137 6.8l.3-.2v.6h.2v.2h-.2v1v.2h.2l.1 .2a.41 .41 0 0 1-.5 0 .41 .41 0 0 1-.1-.5v-.9h-.2v-.2h.2z" fill-rule="evenodd"/>
<path d="M151.7 3.1a.88 .88 0 0 1 1.4 .5h-.3a.49 .49 0 0 0-.5-.5 .49 .49 0 0 0-.4 .6v.1a1.06 1.06 0 0 1 1.3 1 .95 .95 0 0 1-1 .4 .95 .95 0 0 1-.8-.7h.3a.58 .58 0 0 0 .6 .5 .58 .58 0 0 0 .5-.6l-.2-.1a.95 .95 0 0 1-1.1-.9z" fill-rule="evenodd"/>
<path d="M151.5 6.7l.3-.2v.6h.3v.2h-.3v1v.2h.3v.2a.41 .41 0 0 1-.5 0 .41 .41 0 0 1-.1-.5v-.9h-.2v-.2h.2z" fill-rule="evenodd"/>
<path d="M152.3 7.1h.3v.2l.1-.2h.4h.1l-.1 .3a.36 .36 0 0 0-.4 0 .36 .36 0 0 0-.1 .5v.8h-.3z" fill-rule="evenodd"/>
<path d="M153.4 7.3a.74 .74 0 0 1 1-.2 .74 .74 0 0 1 .3 .9l.1 .7h-.3l-.1-.2a.57 .57 0 0 1-.8 .3 .57 .57 0 0 1-.1-.9l.9-.2a.41 .41 0 0 0-.4-.4 .41 .41 0 0 0-.4 .3h-.3zM153.7 8.1a.35 .35 0 0 0 .1 .5 .35 .35 0 0 0 .5-.2l.1-.5z" fill-rule="evenodd"/>
<path d="M153.5 3.6h.3v.9a.41 .41 0 0 0 .4 .5 .41 .41 0 0 0 .4-.5v-.9h.3v1.6h-.3v-.2a.58 .58 0 0 1-.7 .2 .58 .58 0 0 1-.4-.6z" fill-rule="evenodd"/>
<path d="M155.1 6.5h.3v.3h-.3zM155.1 7.1h.3v1.6h-.3z" fill-rule="evenodd"/>
<path d="M155.3 3.6h.2v.2a.72 .72 0 0 1 1-.1 .72 .72 0 0 1 .2 1 .64 .64 0 0 1-.5 .5 .64 .64 0 0 1-.6-.2v.8h-.3zM155.7 3.9a.56 .56 0 0 0-.2 .8 .56 .56 0 0 0 .8 .2 .56 .56 0 0 0 .1-.8 .56 .56 0 0 0-.7-.2z" fill-rule="evenodd"/>
<path d="M155.8 7.1h.3v.2a.58 .58 0 0 1 .7-.2 .58 .58 0 0 1 .3 .6v1h-.2v-1a.4 .4 0 0 0-.5-.4 .4 .4 0 0 0-.3 .5v.9h-.3z" fill-rule="evenodd"/>
<path d="M157 3.6h.3v.2a.72 .72 0 0 1 1-.1 .72 .72 0 0 1 .1 1 .64 .64 0 0 1-.4 .5 .64 .64 0 0 1-.7-.2v.8h-.3zM157.4 3.9a.56 .56 0 0 0-.1 .8 .56 .56 0 0 0 .7 .2 .56 .56 0 0 0 .2-.8 .56 .56 0 0 0-.8-.2z" fill-rule="evenodd"/>
<path d="M157.6 6.5h.2v.3h-.2zM157.6 7.1h.2v1.6h-.2z" fill-rule="evenodd"/>
<path d="M158.3 7.1h.2v.2a.58 .58 0 0 1 .7-.2 .58 .58 0 0 1 .4 .6v1h-.3v-1a.4 .4 0 0 0-.4-.4 .4 .4 0 0 0-.4 .5v.9h-.2z" fill-rule="evenodd"/>
<path d="M158.9 3.7a.8 .8 0 0 1 1.2 .2 .8 .8 0 0 1-.2 1.1 .8 .8 0 0 1-1.1-.1l-.1-.8zM159.1 3.9a.56 .56 0 0 0-.1 .9 .56 .56 0 0 0 .9 0 .56 .56 0 0 0-.1-.8 .56 .56 0 0 0-.7-.1z" fill-rule="evenodd"/>
<path d="M160.1 7.3l.5-.2 .5 .2v-.2h.2v1.4a.71 .71 0 0 1-.5 .9 .71 .71 0 0 1-.8-.5h.2a.46 .46 0 0 0 .6 .2 .46 .46 0 0 0 .2-.6 .78 .78 0 0 1-1-.1 .78 .78 0 0 1 .1-1.1zM160.3 7.4a.53 .53 0 0 0-.1 .8 .53 .53 0 0 0 .8 0 .54 .54 0 0 0 0-.7 .54 .54 0 0 0-.7-.1z" fill-rule="evenodd"/>
<path d="M160.5 3.6h.3v.2l.1-.2h.4h.1l-.1 .3a.36 .36 0 0 0-.4 0 .36 .36 0 0 0-.1 .5v.8h-.3z" fill-rule="evenodd"/>
<path d="M161.6 3.2l.3-.2v.6h.3v.2h-.3v1l.1 .2h.2v.2a.41 .41 0 0 1-.4 0 .41 .41 0 0 1-.2-.5v-.9h-.2v-.2h.2z" fill-rule="evenodd"/>
<path d="M163.7 3.1a.53 .53 0 0 1 .8 .1 .53 .53 0 0 1-.3 .8l.4 .5 .1-.3h.3l-.2 .5 .3 .3-.2 .3-.3-.3a.71 .71 0 0 1-1.2 .1 .71 .71 0 0 1 .4-1.2l-.3-.5zM163.8 3.5a.3 .3 0 0 0 .6 0 .3 .3 0 0 0-.6 0zM163.7 4.2a.45 .45 0 0 0 0 .8 .45 .45 0 0 0 .7-.3l-.5-.6z" fill-rule="evenodd"/>
</g>
<path d="M64.2 6.5v2.3M97.9 2.8v2.3M126.8 6.6v2.2" fill="none" stroke="#000" stroke-width=".28"/>
<g fill="none" stroke="#de0000" stroke-width=".42">
<path d="M50.4 3l1.1 .1a1.4 1.4 0 0 1 .6 1.2l.6 2.5a.95 .95 0 0 0 1.2 .4h2.8M52 3.9h5.5l-.8 2.4h-4M79.1 2.8h2.8v1.7h1.7v4.2h-4.5zM80 6.4h2.8M80 5.4h2.8M80 7.3h2.8M82 2.8l1.6 1.7M115.1 5.5l-1.2-1.2-.2-.5-1.2-.7-.3 .3 .7 1.1 .5 .2 1.3 1.3M115.9 6l2.2 2.2v.3l-.5 .5h-.3l-2.2-2.2zM115.9 6l.7-.7a1.19 1.19 0 0 0 1.3-.3 1.19 1.19 0 0 0 .2-1.4l-.8 .9-.5-.5 .8-.8a1.19 1.19 0 0 0-1.3 .1 1.19 1.19 0 0 0-.3 1.4l-3.8 3.7v.3l.3 .3h.3l2.3-2.2M143.3 3.2l.5-.2h5.9l.4 .2v4.4l-.2 .4-.9 .1v1.3l-1.4-1.3h-3.8l-.5-.3zM145.5 5.8l.4-.1h1.6a.61 .61 0 0 1 .6 .6v1h-2.8v-1z"/>
<path d="M145.9 6.5v.8M147.4 6.5v.8"/>
<circle cx="53.2" cy="8.4" r=".49"/>
<circle cx="56.1" cy="8.4" r=".49"/>
<circle cx="146.7" cy="4.5" r=".75"/>
</g>
<path d="M0 261.4h215.9v18h-215.9z" fill-rule="evenodd" fill="#fff"/>
<path d="M23.8 262.9l3.4 6h-6.9z" fill="#231f20"/>
<path d="M22.1 267.7h1.3l-.4 .5h-.3a.55 .55 0 0 1-.6-.5z" fill-rule="evenodd" fill="#fff"/>
<path d="M22.1 267.7h1.3l-.4 .5h-.3a.55 .55 0 0 1-.6-.5z" fill="none" stroke="#231f20" stroke-width=".34"/>
<path d="M22.1 267.7h1.3l-.4 .5h-.5zM22.6 265.8h.1M22.6 265.8h2.3zM23.7 265.9h.1M23.7 264.9v1zM24 267.7h.1" fill="none" stroke="#fff" stroke-width=".34"/>
<path d="M24.7 265.8l-.7 1.9z" fill="#fff"/>
<path d="M24.7 265.8l-.7 1.9z" fill="none" stroke="#fff" stroke-width=".34"/>
<path d="M24.7 265.8l.7 1.9z" fill="#fff"/>
<path d="M24.7 265.8l.7 1.9zM25.3 267.7h.1" fill="none" stroke="#fff" stroke-width=".34"/>
<path d="M22.8 265.8l-.7 1.9z" fill="#fff"/>
<path d="M22.8 265.8l-.7 1.9z" fill="none" stroke="#fff" stroke-width=".34"/>
<path d="M22.8 265.8l.6 1.9z" fill="#fff"/>
<path d="M22.8 265.8l.6 1.9z" fill="none" stroke="#fff" stroke-width=".34"/>
<path d="M24.1 267.7h1.3a.65 .65 0 0 1-.6 .5 .65 .65 0 0 1-.7-.5z" fill-rule="evenodd" fill="#fff"/>
<path d="M24.1 267.7h1.3a.65 .65 0 0 1-.6 .5 .65 .65 0 0 1-.7-.5z" fill="none" stroke="#231f20" stroke-width=".34"/>
<path d="M24 267.7h.1M24.1 267.7h1.3l-.4 .5h-.5z" fill="none" stroke="#fff" stroke-width=".34"/>
<path d="M19 261.7h177.8" fill="none" stroke="#000" stroke-width=".53"/>
<text font-size="5.3" x="68" y="31.2">SN75176A Differential Bus Transceiver</text>
<g font-size="4.2">
<text x="20" y="41.8">1 Features</text>
<text x="20" y="130.7">2 Applications</text>
<text x="20" y="151.9">3 Description</text>
</g>
<g font-size="3.5">
<text x="111.1" y="39.5">The SN75176A combines a 3-state differential line</text>
<text x="20" y="47.9">•</text>
<text x="25" y="47.9">Bidirectional Transceiver</text>
<text x="111.1" y="47.9">of which operate from a single 5-V power supply.</text>
<text x="111.1" y="43.7">driver</text>
<text x="122.6" y="43.7">and</text>
<text x="131.1" y="43.7">a</text>
<text x="135.7" y="43.7">differential</text>
<text x="154.6" y="43.7">input</text>
<text x="164.9" y="43.7">line</text>
<text x="173" y="43.7">receiver,</text>
<text x="189" y="43.7">both</text>
<text x="20" y="52.2">•</text>
<text x="25" y="52.2">Meets or Exceeds the Requirements of</text>
<text x="111.1" y="52.2">The driver and receiver have active-high and active-</text>
<text x="25" y="56.4">ANSI Standards EIA/TIA-422-B and ITU</text>
<text x="111.1" y="56.4">low</text>
<text x="119.1" y="56.4">enables,</text>
<text x="135.2" y="56.4">respectively,</text>
<text x="157.2" y="56.4">that</text>
<text x="165.8" y="56.4">can</text>
<text x="174.2" y="56.4">be</text>
<text x="180.8" y="56.4">externally</text>
<text x="20" y="64.9">•</text>
<text x="25" y="60.6">Recommendations V.11</text>
<text x="25" y="64.9">Designed for Multipoint Transmission on Long Bus</text>
<text x="111.1" y="60.6">connected together to function as a direction control.</text>
<text x="111.1" y="64.9">The</text>
<text x="120.3" y="64.9">driver</text>
<text x="132.3" y="64.9">differential</text>
<text x="151.6" y="64.9">outputs</text>
<text x="166.3" y="64.9">and</text>
<text x="175.3" y="64.9">the</text>
<text x="183.3" y="64.9">receiver</text>
<text x="25" y="69.1">Lines in Noisy Environments</text>
<text x="111.1" y="69.1">differential inputs are connected internally to form</text>
<text x="20" y="73.3">•</text>
<text x="20" y="77.6">•</text>
<text x="25" y="73.3">3-State Driver and Receiver Outputs</text>
<text x="25" y="77.6">Individual Driver and Receiver Enables</text>
<text x="111.1" y="73.3">differential</text>
<text x="111.1" y="77.6">designed</text>
<text x="128.5" y="77.6">to</text>
<text x="130.4" y="73.3">input/output</text>
<text x="134.5" y="77.6">offer</text>
<text x="144.5" y="77.6">minimum</text>
<text x="152" y="73.3">(I/O)</text>
<text x="161.9" y="77.6">loading</text>
<text x="162.1" y="73.3">bus</text>
<text x="170.9" y="73.3">ports</text>
<text x="176.3" y="77.6">to</text>
<text x="181.8" y="73.3">that</text>
<text x="182.3" y="77.6">the</text>
<text x="190.2" y="77.6">bus</text>
<text x="190.8" y="73.3">are</text>
<text x="20" y="81.8">•</text>
<text x="25" y="81.8">Wide Positive and Negative Input/Output Bus</text>
<text x="111.1" y="81.8">whenever the driver is disabled or VCC = 0. These</text>
<text x="25" y="86">Voltage Ranges</text>
<text x="111.1" y="86">ports feature wide positive and negative common-</text>
<text x="20" y="90.3">•</text>
<text x="20" y="94.5">•</text>
<text x="25" y="90.3">Driver Output Capability ±60 mA Max</text>
<text x="25" y="94.5">Thermal-Shutdown Protection</text>
<text x="111.1" y="90.3">mode voltage ranges making the device suitable for</text>
<text x="111.1" y="94.5">party-line applications.</text>
<text x="20" y="98.7">•</text>
<text x="25" y="98.7">Driver Positive-Current Limiting and Negative-</text>
<text x="111.1" y="100.9">The driver is designed to handle loads up to 60</text>
<text x="20" y="107.2">•</text>
<text x="25" y="103">Current Limiting</text>
<text x="25" y="107.2">Receiver Input Impedance 12 kΩ Min</text>
<text x="111.1" y="105.1">mA of sink or source current. The driver features</text>
<text x="20" y="111.4">•</text>
<text x="25" y="111.4">Receiver Input Sensitivity ±200 mV</text>
<text x="111.1" y="113.6">shutdown for protection from line fault conditions.</text>
<text x="111.1" y="109.3">positive- and negative-current limiting and thermal</text>
<text x="20" y="115.7">•</text>
<text x="20" y="119.9">•</text>
<text x="25" y="115.7">Receiver Input Hysteresis 50 mV Typ</text>
<text x="25" y="119.9">Operates From Single 5-V Supply</text>
<text x="111.1" y="117.8">Thermal shutdown is designed to occur at a junction</text>
<text x="20" y="124.1">•</text>
<text x="25" y="124.1">Lower Power Requirements</text>
<text x="111.1" y="122">temperature of approximately 150°C. The receiver</text>
<text x="111.1" y="130.5">input sensitivity of ±200 mV, and a typical input</text>
<text x="111.1" y="126.3">features a minimum input impedance of 12 kΩ, an</text>
<text x="20" y="136.8">•</text>
<text x="25" y="136.8">Low Speed RS485 communication (5 Mbps or</text>
<text x="111.1" y="134.7">hysteresis of 50 mV.</text>
<text x="25" y="141.1">less)</text>
<text x="111.1" y="141.1">The</text>
<text x="119.7" y="141.1">SN75176A</text>
<text x="139.3" y="141.1">can</text>
<text x="147.5" y="141.1">be</text>
<text x="154" y="141.1">used</text>
<text x="164.2" y="141.1">in</text>
<text x="169.4" y="141.1">transmission-line</text>
<text x="20" y="145.3">•</text>
<text x="25" y="145.3">For 10 Mbps, use SN75176B</text>
<text x="111.1" y="145.3">applications employing the SN75172 and SN75174</text>
<text x="111.1" y="149.5">quadruple differential line drivers and SN75173 and</text>
<text x="111.1" y="153.8">SN75175 quadruple differential line receivers.</text>
<text x="20" y="158">The</text>
<text x="29.1" y="158">SN75176A</text>
<text x="49.1" y="158">differential</text>
<text x="68.3" y="158">bus</text>
<text x="77" y="158">transceiver</text>
<text x="97.3" y="158">is</text>
<text x="102.8" y="158">a</text>
<text x="111.1" y="160.1">The SN75176A is characterized for operation from</text>
<text x="20" y="166.5">data communication on multipoint bus-transmission</text>
<text x="20" y="162.2">monolithic integrated circuit designed for bidirectional</text>
<text x="111.1" y="164.4">0°C to 70°C.</text>
<text x="20" y="170.7">lines. It is designed for balanced transmission lines</text>
<text x="136" y="170.7">Device Information</text>
<text x="20" y="179.2">Recommendation V.11.</text>
<text x="20" y="174.9">and meets ANSI Standard EIA/TIA-422-B and ITU</text>
<text x="89.2" y="250.3">Simplified Schematics</text>
</g>
<text font-size="3.2" fill="#00f" x="181.3" y="21.1">SN75176A</text>
<g font-size="2.8">
<text x="114.9" y="175.1">PART NUMBER</text>
<text x="142.9" y="175.1">PACKAGE (PIN)</text>
<text x="169.5" y="175.1">BODY SIZE (NOM)</text>
<text x="111.9" y="182.5">SN75176A</text>
<text x="140.2" y="180.1">SOIC (8)</text>
<text x="140.2" y="185">PDIP (8)</text>
<text x="168.4" y="180.1">4.90 mm × 3.91 mm</text>
<text x="168.4" y="185">9.81 mm × 6.35 mm</text>
<text x="111.1" y="191.8">(1)</text>
<text x="118.6" y="191.8">For all available packages, see the orderable addendum at</text>
<text x="118.6" y="195.2">the end of the datasheet.</text>
<text x="27.9" y="265.5">An IMPORTANT NOTICE at the end of this data sheet addresses availability, warranty, changes, use in safety-critical applications,</text>
<text x="27.9" y="268.9">intellectual property matters and other important disclaimers. PRODUCTION DATA.</text>
</g>
<text font-size="2.6" fill="#00f" x="167.8" y="169.5">(1)</text>
<text font-size="2.5" x="136.9" y="24.3">SLLS100C – JUNE 1984 – REVISED OCTOBER 2022</text>
</svg>
